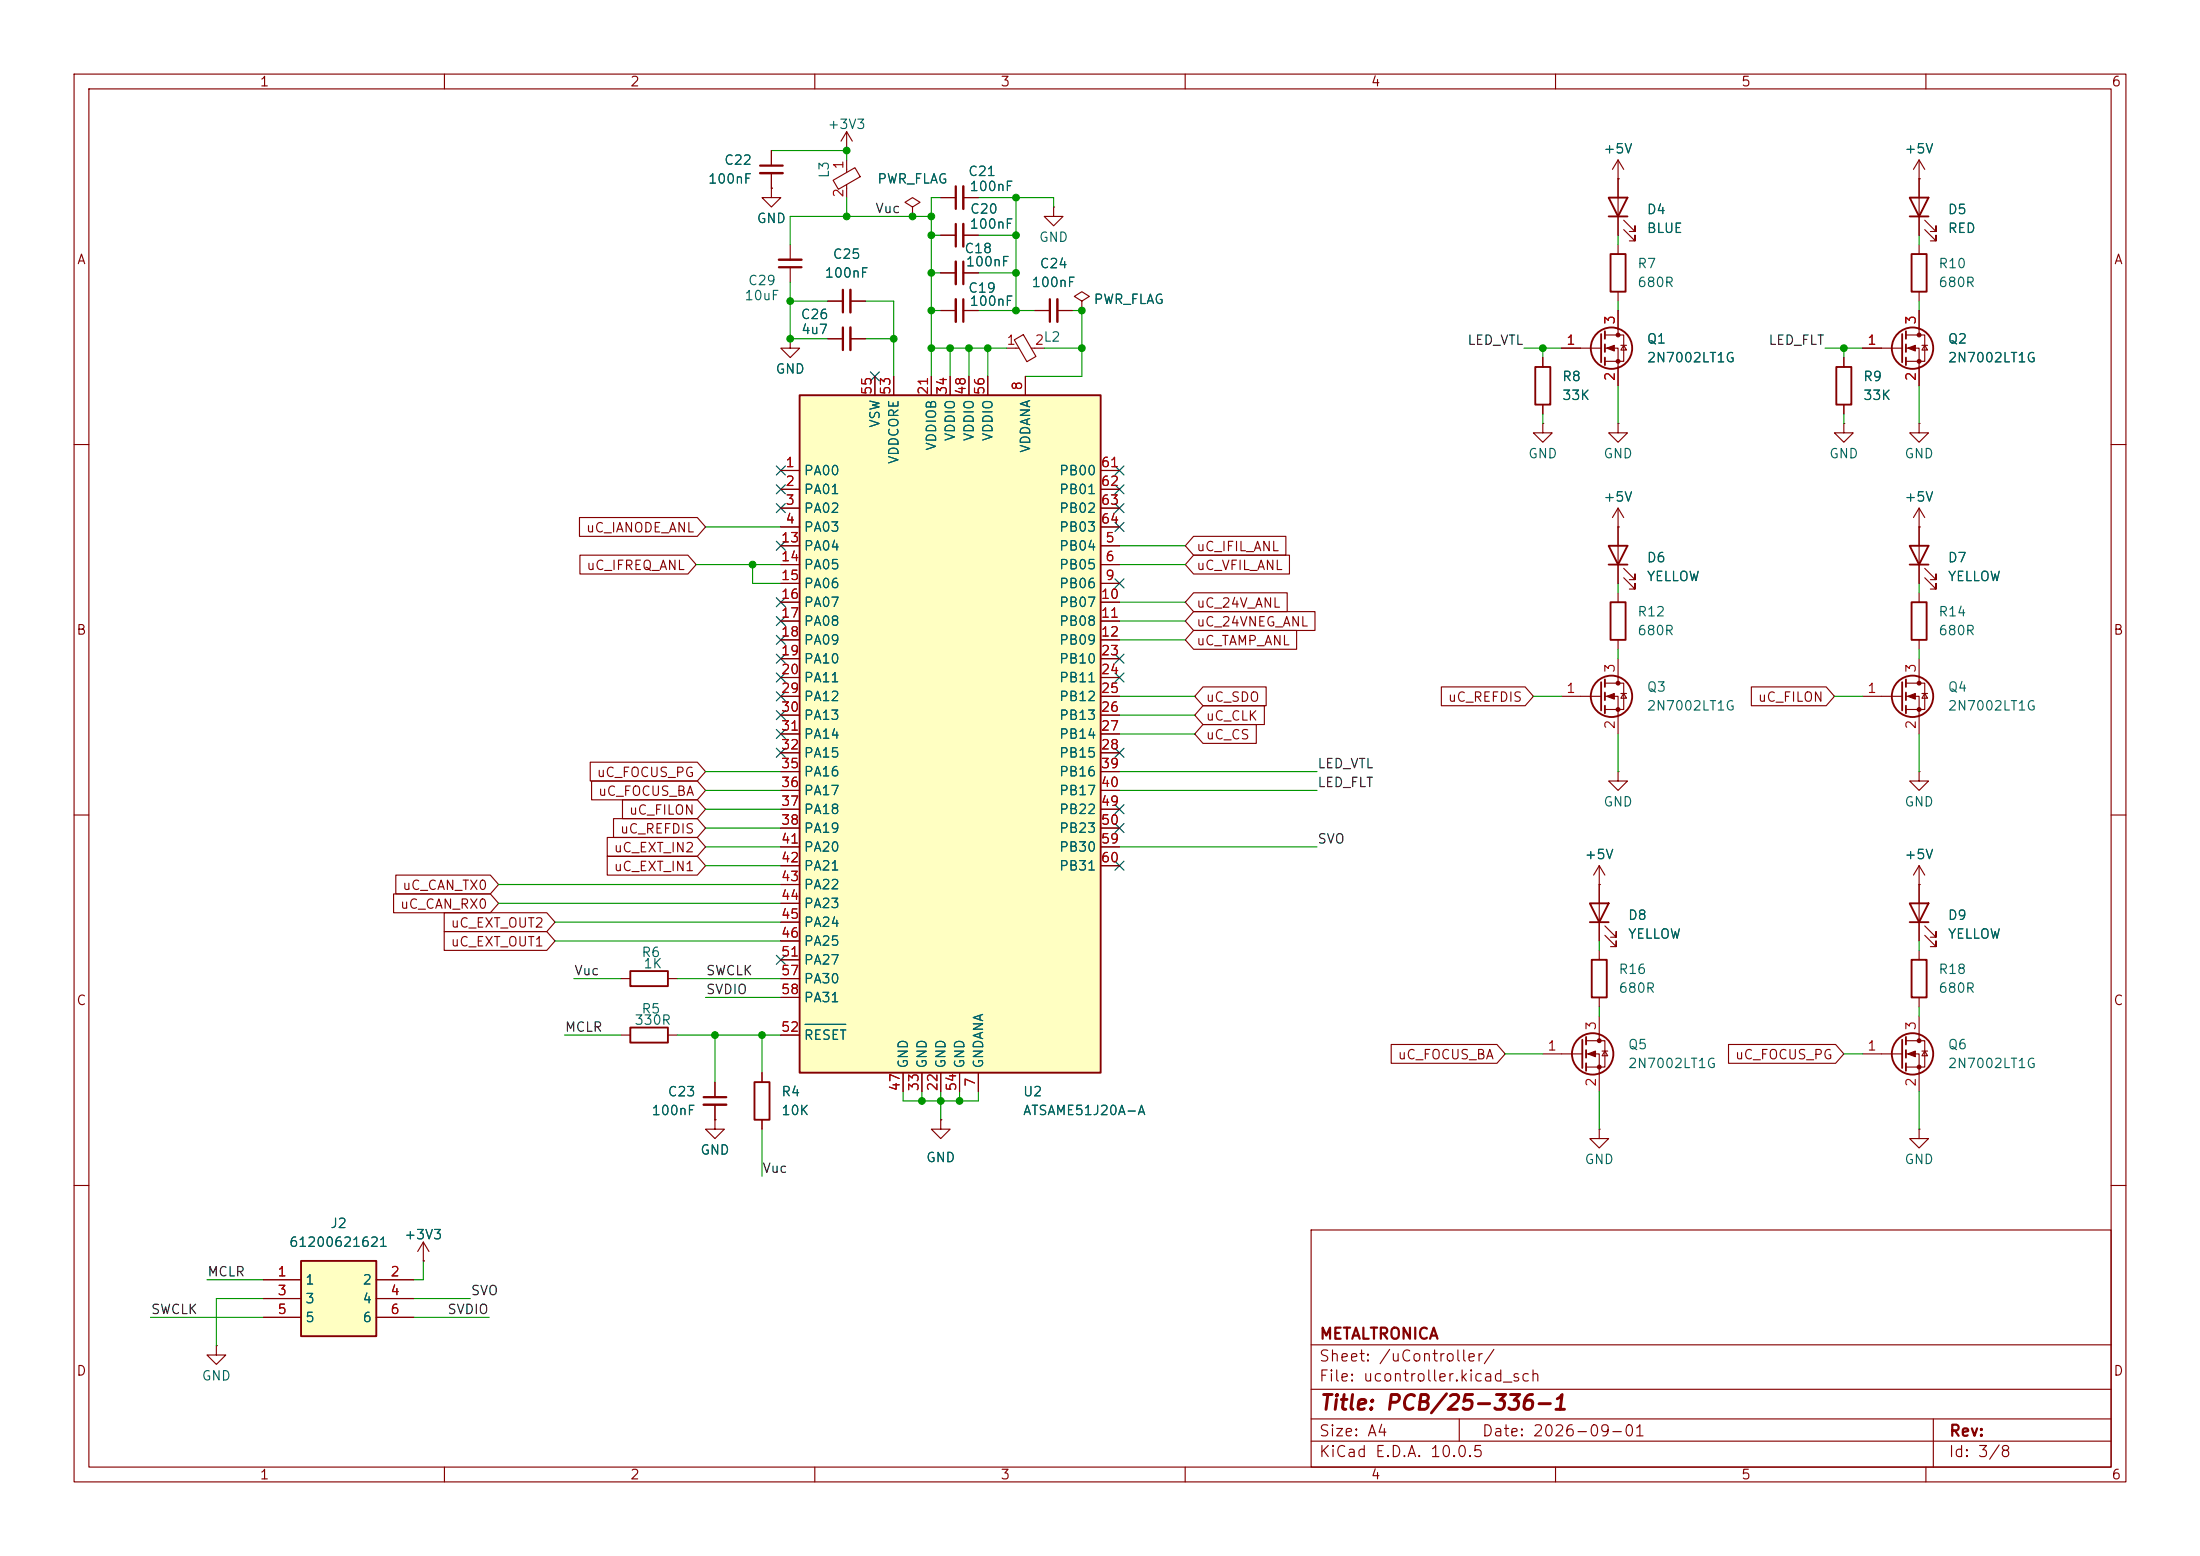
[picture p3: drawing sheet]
<svg xmlns="http://www.w3.org/2000/svg" width="297mm" height="210mm" viewBox="0 0 297 210" stroke-linecap="round" stroke-linejoin="round" font-family="sans-serif">
<g fill="none" stroke="#840000" stroke-width=".15">
<path d="M10 10h277v190h-277zM12 12h273v186h-273zM60 10v2M110 10v2M114.3 17.8v2.5M114.3 17.8l-.8 1.3M114.3 17.8l.8 1.3M160 10v2M210 10v2M260 10v2M104.1 25.4v1.3h-1.2l1.2 1.2 1.3-1.2h-1.3M104.1 25.4h.1"/>
<path d="M104.1 20.3v2.1M104.1 23.4v2M106.7 33v2.1M106.7 36.1v2M112.5 24.3l2.9-1.7 .7 1.3-2.9 1.7zM114.3 20.3h.1M114.3 21.6v1.6M114.3 24.9v1.8M123.2 27.9l1-.6-1-.6-1 .6 1 .6v1.3M123.2 29.2h.1M127 36.8h2M127 26.7h2"/>
<path d="M127 31.8h2M130 36.8h2.1M130 26.7h2.1M130 31.8h2.1M142.2 27.9v1.3h1.3l-1.3 1.3-1.2-1.3h1.2M142.2 27.9h.1M218.4 24.1h.1M218.4 21.6v10.2M218.4 33v1.3M218.4 39.4v1.2M218.4 21.6l-.7 1.3M218.4 21.6l.8 1.3"/>
<path d="M219.2 31l1.5 1.5v-.7v.7h-.7M219.2 29.7l1.5 1.5v-.7v.7h-.7M259.1 24.1h.1M259.1 21.6v10.2M259.1 33v1.3M259.1 39.4v1.2M259.1 21.6l-.8 1.3M259.1 21.6l.7 1.3M259.8 31l1.6 1.5v-.7v.7h-.8M259.8 29.7l1.6 1.5v-.7v.7h-.8M106.7 45.7v1.3h-1.3l1.3 1.3 1.2-1.3h-1.2M106.7 45.7h.1"/>
<path d="M111.8 40.6h2M111.8 45.7h2M114.8 40.6h2M114.8 45.7h2M127 41.9h2M130 41.9h2.1M135.9 47h1.6M136.9 45.9l1.3-.7 1.7 2.9-1.3 .7zM139.2 47h1.8M139.7 41.9h2M142.7 41.9h2.1M146 40.6l1.1-.6-1.1-.6-1 .6 1 .6v1.3"/>
<path d="M146 41.9h.1M208.3 57.2v1.2h-1.3l1.3 1.3 1.2-1.3h-1.2M208.3 57.2h.1M208.3 48.3v1.2M208.3 54.6v1.3M210.8 47h5.4M216.7 45.2h2.5v3.6h-2.5M216.7 47h1.7v5.1M218.4 57.2v1.2h-1.2l1.2 1.3 1.3-1.3h-1.3M218.4 57.2h.1M218.4 41.9v3.3M218.8 46.6h.8"/>
<path d="M219.2 46.6l.4 .6h-.8zM248.9 57.2v1.2h-1.3l1.3 1.3 1.3-1.3h-1.3M248.9 57.2h.1M248.9 48.3v1.2M248.9 54.6v1.3M251.5 47h5.3M257.3 45.2h2.5v3.6h-2.5M257.3 47h1.8v5.1M259.1 57.2v1.2h-1.3l1.3 1.3 1.2-1.3h-1.2M259.1 57.2h.1M259.1 41.9v3.3M259.5 46.6h.7"/>
<path d="M259.8 46.6l.4 .6h-.7zM10 60h2M218.4 71.1h.1M218.4 68.6v10.1M218.4 68.6l-.7 1.3M218.4 68.6l.8 1.3M219.2 78l1.5 1.5v-.8v.8h-.7M219.2 76.7l1.5 1.5v-.7v.7h-.7M259.1 71.1h.1M259.1 68.6v10.1M259.1 68.6l-.8 1.3M259.1 68.6l.7 1.3"/>
<path d="M259.8 78l1.6 1.5v-.8v.8h-.8M259.8 76.7l1.6 1.5v-.7v.7h-.8M285 60h2M210.8 94h5.4M216.7 92.2h2.5v3.6h-2.5M216.7 94h1.7v5.1M218.4 80v1.3M218.4 86.4v1.2M218.4 88.9v3.3M218.8 93.6h.8M219.2 93.6l.4 .6h-.8zM251.5 94h5.3"/>
<path d="M257.3 92.2h2.5v3.6h-2.5M257.3 94h1.8v5.1M259.1 80v1.3M259.1 86.4v1.2M259.1 88.9v3.3M259.5 93.6h.7M259.8 93.6l.4 .6h-.7zM10 110h2M215.9 119.4h.1M215.9 116.8l-.8 1.3M215.9 116.8l.8 1.3M215.9 116.8v10.2"/>
<path d="M218.4 104.1v1.3h-1.2l1.2 1.3 1.3-1.3h-1.3M218.4 104.1h.1M259.1 104.1v1.3h-1.3l1.3 1.3 1.2-1.3h-1.2M259.1 104.1h.1M259.1 119.4v7.6M285 110h2M83.8 139.7h1.3M83.8 132.1h1.3M90.2 139.7h1.2M90.2 132.1h1.2M215.9 128.3v1.2M215.9 134.6v1.3"/>
<path d="M215.9 137.2v3.3M216.7 126.2l1.5 1.6v-.8v.8h-.8M216.7 125l1.5 1.5v-.8v.8h-.8M259.8 126.2l1.6 1.6v-.8v.8h-.8M259.8 125l1.6 1.5v-.8v.8h-.8M96.5 151.1v1.3h-1.3l1.3 1.3 1.3-1.3h-1.3M96.5 151.1h.1M96.5 146.1v2M96.5 149.1v2M102.9 144.8v1.3M102.9 151.1v1.3M127 151.1v1.3h1.3l-1.3 1.3-1.3-1.3h1.3"/>
<path d="M127 151.1h.1M208.3 142.2h5.3M214.1 140.5h2.6v3.5h-2.6M214.1 142.2h1.8v5.1M215.9 152.4v1.3h-1.3l1.3 1.2 1.3-1.2h-1.3M215.9 152.4h.1M216.3 141.9h.7M216.7 141.9l.3 .6h-.7zM10 160h2M57.1 170.2h.1M57.1 167.6l-.7 1.3M57.1 167.6l.8 1.3"/>
<path d="M57.1 167.6v2.6M177 166h108v32h-108zM285 160h2M29.2 181.6v1.3h-1.3l1.3 1.3 1.3-1.3h-1.3M29.2 181.6h.1M60 198v2M110 198v2M160 198v2M177 194.5h108M177 191.5h108M177 187.5h108M177 181.5h108"/>
<path d="M197 191.5v3M210 198v2M260 198v2M261 191.5v6.5"/>
</g>
<path d="M102.6 22.4h3.1M105.2 36.1h3M113.8 39.1v3.1M129 25.1v3.1M129 30.2v3.1M130 35.3v3.1M113.8 44.2v3M130 40.4v3M141.7 40.4v3M95 148.1h3" fill="none" stroke="#840000" stroke-width=".3"/>
<path d="M102.6 23.4h3.1M105.2 35.1h3M114.8 39.1v3.1M129 35.3v3.1M130 25.1v3.1M130 30.2v3.1M114.8 44.2v3M129 40.4v3M142.7 40.4v3M95 149.1h3" fill="none" stroke="#840000" stroke-width=".33"/>
<g fill="none" stroke="#840000" stroke-width=".25">
<path d="M217.2 26.7h2.5l-1.3 2.5zM217.2 29.2h2.5M217.4 34.3h2.1v5.1h-2.1zM257.8 26.7h2.5l-1.2 2.5zM257.8 29.2h2.5M258.1 34.3h2v5.1h-2zM207.3 49.5h2v5.1h-2zM216.2 45.1v3.8M216.7 44.7v1M216.7 46.5v1M216.7 48.3v1M247.9 49.5h2v5.1h-2z"/>
<path d="M256.8 45.1v3.8M257.3 44.7v1M257.3 46.5v1M257.3 48.3v1M217.2 73.7h2.5l-1.3 2.5zM217.2 76.2h2.5M257.8 73.7h2.5l-1.2 2.5zM257.8 76.2h2.5M216.2 92.1v3.8M216.7 91.7v1M216.7 93.5v1M216.7 95.3v1"/>
<path d="M217.4 81.3h2.1v5.1h-2.1zM256.8 92.1v3.8M257.3 91.7v1M257.3 93.5v1M257.3 95.3v1M258.1 81.3h2v5.1h-2zM85.1 138.7h5.1v2h-5.1zM85.1 131.1h5.1v2h-5.1zM214.1 140v1M214.6 121.9h2.6l-1.3 2.6zM214.6 124.5h2.6M214.9 129.5h2v5.1h-2z"/>
<path d="M257.8 121.9h2.5l-1.2 2.6zM257.8 124.5h2.5M101.9 146.1h2v5h-2zM213.6 140.3v3.8M214.1 141.7v1M214.1 143.5v1"/>
<circle cx="217.6" cy="47" r="2.79"/>
<circle cx="258.2" cy="47" r="2.79"/>
<circle cx="217.6" cy="94" r="2.79"/>
<circle cx="258.2" cy="94" r="2.79"/>
<circle cx="215" cy="142.2" r="2.79"/>
</g>
<g fill="#840000" stroke="#840000" stroke-width=".15">
<path d="M214.4 142.2l1-.3v.7z"/>
<path d="M257.6 47l1-.4v.8z"/>
<path d="M257.6 94l1-.4v.8z"/>
<path d="M216.9 94l1-.4v.8z"/>
<path d="M216.9 47l1-.4v.8z"/>
<circle cx="215.9" cy="140.5" r=".25"/>
<circle cx="215.9" cy="144" r=".25"/>
<circle cx="259.1" cy="45.2" r=".25"/>
<circle cx="259.1" cy="48.8" r=".25"/>
<circle cx="259.1" cy="92.2" r=".25"/>
<circle cx="259.1" cy="95.8" r=".25"/>
<circle cx="218.4" cy="92.2" r=".25"/>
<circle cx="218.4" cy="95.8" r=".25"/>
<circle cx="218.4" cy="45.2" r=".25"/>
<circle cx="218.4" cy="48.8" r=".25"/>
</g>
<path d="M40.6 170.2h10.2v10.1h-10.2z" fill="#ffffc2"/>
<path d="M40.6 170.2h10.2v10.1h-10.2z" fill="none" stroke="#840000" stroke-width=".25"/>
<path d="M35.6 172.7h5M35.6 175.3h5M35.6 177.8h5M50.8 172.7h5.1M50.8 175.3h5.1M50.8 177.8h5.1" fill="none" stroke="#840000" stroke-width=".15"/>
<path d="M107.9 53.3h40.7v91.5h-40.7z" fill="#ffffc2"/>
<g fill="none" stroke="#840000" stroke-width=".25">
<path d="M107.9 53.3h40.7v91.5h-40.7zM257.3 140v1M258.1 129.5h2v5.1h-2zM256.8 140.3v3.8M257.3 141.7v1M257.3 143.5v1"/>
<circle cx="258.2" cy="142.2" r="2.79"/>
</g>
<g fill="none" stroke="#840000" stroke-width=".15">
<path d="M104.1 25.4h.1M104.1 20.3v2.1M104.1 23.4v2M123.2 29.2h.1M127 26.7h2M127 31.8h2M127 36.8h2M130 26.7h2.1M130 31.8h2.1M130 36.8h2.1M218.4 24.1h.1M218.4 24.1v2.6"/>
<path d="M218.4 29.2v2.6M259.1 24.1h.1M259.1 24.1v2.6M259.1 29.2v2.6M106.7 45.7h.1M111.8 40.6h2M111.8 45.7h2M114.8 40.6h2M114.8 45.7h2M118.1 50.8v2.5M120.6 50.8v2.5M125.7 50.8v2.5"/>
<path d="M127 41.9h2M128.3 50.8v2.5M130 41.9h2.1M130.8 50.8v2.5M133.3 50.8v2.5M138.4 50.8v2.5M139.7 41.9h2M142.7 41.9h2.1M146 41.9h.1M208.3 48.3v1.2M208.3 54.6v1.3M210.8 47h2.6"/>
<path d="M218.4 41.9v2.6M218.4 49.5v2.6M248.9 48.3v1.2M248.9 54.6v1.3M251.5 47h2.5M259.1 41.9v2.6M259.1 49.5v2.6M78.2 69.8h15.9l1.1 1.3-1.1 1.3h-15.9zM78.3 74.9h14.6l1.1 1.3-1.1 1.3h-14.6zM105.4 71.1h2.5M105.4 63.5h2.5M105.4 66h2.5"/>
<path d="M105.4 68.6h2.5M105.4 73.7h2.5M105.4 76.2h2.5M105.4 78.7h2.5M148.6 71.1h2.5M148.6 63.5h2.5M148.6 66h2.5M148.6 68.6h2.5M148.6 73.7h2.5M148.6 76.2h2.5M148.6 78.7h2.5M161.1 72.4h12.5v2.5h-12.5l-1.1-1.2z"/>
<path d="M161.1 74.9h13v2.6h-13l-1.1-1.3zM218.4 71.1h.1M218.4 71.1v2.6M218.4 76.2v2.5M259.1 71.1h.1M259.1 71.1v2.6M259.1 76.2v2.5M105.4 81.3h2.5M105.4 83.8h2.5M105.4 86.4h2.5M105.4 88.9h2.5M105.4 91.4h2.5"/>
<path d="M105.4 94h2.5M105.4 96.5h2.5M105.4 99.1h2.5M148.6 81.3h2.5M148.6 83.8h2.5M148.6 86.4h2.5M148.6 88.9h2.5M148.6 91.4h2.5M148.6 94h2.5M148.6 96.5h2.5M148.6 99.1h2.5M161.1 80h12.7v2.6h-12.7l-1.1-1.3z"/>
<path d="M161.1 82.5h16.4v2.6h-16.4l-1.1-1.3zM161.1 85.1h13.9v2.5h-13.9l-1.1-1.2zM162.4 95.2h8.3v2.6h-8.3l-1.1-1.3zM162.4 92.7h8.5v2.6h-8.5l-1.1-1.3zM162.4 97.8h7.2v2.5h-7.2l-1.1-1.2zM194.6 92.7h11.3l1.1 1.3-1.1 1.3h-11.3zM236.4 92.7h10.1l1.1 1.3-1.1 1.3h-10.1zM53.4 118.1h12.8l1.1 1.3-1.1 1.3h-12.8zM79.7 102.9h14.4l1.1 1.2-1.1 1.3h-14.4zM79.9 105.4h14.2l1.1 1.3-1.1 1.3h-14.2zM82 113h12.1l1.1 1.3-1.1 1.3h-12.1zM82 115.6h12.1l1.1 1.2-1.1 1.3h-12.1z"/>
<path d="M82.8 110.5h11.3l1.1 1.3-1.1 1.2h-11.3zM84 107.9h10.1l1.1 1.3-1.1 1.3h-10.1zM105.4 101.6h2.5M105.4 104.1h2.5M105.4 106.7h2.5M105.4 109.2h2.5M105.4 111.8h2.5M105.4 114.3h2.5M105.4 116.8h2.5M105.4 119.4h2.5M148.6 101.6h2.5M148.6 104.1h2.5"/>
<path d="M148.6 106.7h2.5M148.6 109.2h2.5M148.6 111.8h2.5M148.6 114.3h2.5M148.6 116.8h2.5M215.9 119.4h.1M215.9 119.4v2.5M259.1 119.4h.1M259.1 116.8v5.1M259.1 116.8l-.8 1.3M259.1 116.8l.7 1.3M53.1 120.6h13.1l1.1 1.3-1.1 1.3h-13.1z"/>
<path d="M60 125.7h13.8l1.1 1.3-1.1 1.3h-13.8zM60 123.2h13.8l1.1 1.3-1.1 1.2h-13.8zM105.4 121.9h2.5M105.4 124.5h2.5M105.4 127h2.5M105.4 129.5h2.5M105.4 139.7h2.5M105.4 132.1h2.5M105.4 134.6h2.5M215.9 124.5v2.5M259.1 124.5v2.5M259.1 128.3v1.2"/>
<path d="M259.1 134.6v1.3M259.1 137.2v3.3M96.5 151.1h.1M96.5 146.1v2M96.5 149.1v2M102.9 144.8v1.3M102.9 151.1v1.3M121.9 144.8v2.5M124.5 144.8v2.5M127 151.1h.1M127 144.8v2.5M129.5 144.8v2.5"/>
<path d="M132.1 144.8v2.5M187.8 141h14.3l1.1 1.2-1.1 1.3h-14.3zM233.4 141h14.4l1.1 1.2-1.1 1.3h-14.4zM251.5 142.2h5.3M257.3 140.5h2.5v3.5h-2.5M257.3 142.2h1.8v5.1M259.1 152.4v1.3h-1.3l1.3 1.2 1.2-1.2h-1.2M259.1 152.4h.1M259.5 141.9h.7M259.8 141.9l.4 .6h-.7zM35.6 172.7h5M35.6 175.3h5"/>
<path d="M35.6 177.8h5M50.8 172.7h5.1M50.8 175.3h5.1M50.8 177.8h5.1M57.1 170.2h.1"/>
</g>
<path d="M108.7 138.3h5.5" fill="none" stroke="#006464" stroke-width=".15"/>
<g fill="#840000" stroke="#840000" stroke-width=".15">
<path d="M257.6 142.2l1-.3v.7z"/>
<circle cx="259.1" cy="140.5" r=".25"/>
<circle cx="259.1" cy="144" r=".25"/>
</g>
<g fill="none" stroke="#009600" stroke-width=".15">
<path d="M104.1 20.3h10.2v1.3M106.7 38.1v7.6h5.1M114.3 26.7v2.5M125.7 29.2h-19v3.8M125.7 36.8h1.3M125.7 31.8h1.3M127 26.7h-1.3v24.1M132.1 26.7h10.1v1.2M132.1 36.8h5.1M132.1 31.8h5.1M137.2 26.7v15.2M218.4 31.8v1.2"/>
<path d="M259.1 31.8v1.2M106.7 40.6h5.1M116.8 40.6h3.8v10.2M116.8 45.7h3.8M125.7 47h10.2M125.7 41.9h1.3M128.3 47v3.8M130.8 47v3.8M132.1 41.9h7.6M133.3 47v3.8M141 47h5M144.8 41.9h1.2v8.9h-7.6"/>
<path d="M205.7 47h5.1M208.3 47v1.3M208.3 55.9v1.3M218.4 40.6v1.3M218.4 52.1v5.1M246.4 47h5.1M248.9 47v1.3M248.9 55.9v1.3M259.1 40.6v1.3M259.1 52.1v5.1M94 76.2h11.4M95.2 71.1h10.2"/>
<path d="M101.6 76.2v2.5h3.8M151.1 73.7h8.9M151.1 76.2h8.9M218.4 78.7v1.3M259.1 78.7v1.3M151.1 94h10.2M151.1 83.8h8.9M151.1 99.1h10.2M151.1 96.5h10.2M151.1 86.4h8.9M151.1 81.3h8.9M207 94h3.8"/>
<path d="M218.4 87.6v1.3M218.4 99.1v5M247.6 94h3.9M259.1 87.6v1.3M259.1 99.1v5M67.3 119.4h38.1M95.2 111.8h10.2M95.2 106.7h10.2M95.2 104.1h10.2M95.2 114.3h10.2M95.2 116.8h10.2M95.2 109.2h10.2"/>
<path d="M151.1 106.7h26.7M151.1 104.1h26.7M151.1 114.3h26.7M67.3 121.9h38.1M74.9 127h30.5M74.9 124.5h30.5M76.2 139.7h7.6M77.5 132.1h6.3M91.4 139.7h14M91.4 132.1h14M95.2 134.6h10.2M96.5 139.7v6.4"/>
<path d="M102.9 139.7v5.1M215.9 127v1.3M215.9 135.9v1.3M259.1 127v1.3M259.1 135.9v1.3M102.9 152.4v6.4M121.9 147.3v1.3h10.2v-1.3M124.5 147.3v1.3M127 147.3v3.8M129.5 147.3v1.3M203.2 142.2h5.1M215.9 147.3v5.1"/>
<path d="M248.9 142.2h2.6M259.1 147.3v5.1M20.3 177.8h15.3M27.9 172.7h7.7M35.6 175.3h-6.4v6.3M55.9 177.8h10.1M55.9 175.3h7.6M57.1 170.2v2.5h-1.2"/>
</g>
<g fill="none" stroke="#000084" stroke-width=".15">
<path d="M117.5 50.2l1.2 1.2M118.7 50.2l-1.2 1.2M104.8 68l1.2 1.2M104.8 73.1l1.2 1.2M104.8 62.9l1.2 1.2M104.8 65.4l1.2 1.2M106 68l-1.2 1.2M106 73.1l-1.2 1.2M106 62.9l-1.2 1.2M106 65.4l-1.2 1.2M150.5 78.1l1.2 1.2M150.5 70.5l1.2 1.2"/>
<path d="M150.5 62.9l1.2 1.2M150.5 68l1.2 1.2M150.5 65.4l1.2 1.2M151.7 78.1l-1.2 1.2M151.7 70.5l-1.2 1.2M151.7 62.9l-1.2 1.2M151.7 68l-1.2 1.2M151.7 65.4l-1.2 1.2M104.8 98.5l1.2 1.2M104.8 90.8l1.2 1.2M104.8 93.4l1.2 1.2M104.8 88.3l1.2 1.2"/>
<path d="M104.8 95.9l1.2 1.2M104.8 85.8l1.2 1.2M104.8 83.2l1.2 1.2M104.8 80.7l1.2 1.2M106 98.5l-1.2 1.2M106 90.8l-1.2 1.2M106 93.4l-1.2 1.2M106 88.3l-1.2 1.2M106 95.9l-1.2 1.2M106 85.8l-1.2 1.2M106 83.2l-1.2 1.2M106 80.7l-1.2 1.2"/>
<path d="M150.5 88.3l1.2 1.2M150.5 90.8l1.2 1.2M151.7 88.3l-1.2 1.2M151.7 90.8l-1.2 1.2M104.8 101l1.2 1.2M106 101l-1.2 1.2M150.5 108.6l1.2 1.2M150.5 116.2l1.2 1.2M150.5 111.2l1.2 1.2M150.5 101l1.2 1.2M151.7 108.6l-1.2 1.2M151.7 116.2l-1.2 1.2"/>
<path d="M151.7 111.2l-1.2 1.2M151.7 101l-1.2 1.2M104.8 128.9l1.2 1.2M106 128.9l-1.2 1.2"/>
</g>
<g fill="#009600" stroke="#009600" stroke-width=".14">
<circle cx="125.7" cy="31.8" r=".46"/>
<circle cx="125.7" cy="29.2" r=".46"/>
<circle cx="114.3" cy="29.2" r=".46"/>
<circle cx="125.7" cy="41.9" r=".46"/>
<circle cx="125.7" cy="36.8" r=".46"/>
<circle cx="106.7" cy="40.6" r=".46"/>
<circle cx="120.6" cy="45.7" r=".46"/>
<circle cx="123.2" cy="29.2" r=".46"/>
<circle cx="106.7" cy="45.7" r=".46"/>
<circle cx="114.3" cy="20.3" r=".46"/>
<circle cx="128.3" cy="47" r=".46"/>
<circle cx="101.6" cy="76.2" r=".46"/>
<circle cx="127" cy="148.6" r=".46"/>
<circle cx="102.9" cy="139.7" r=".46"/>
<circle cx="96.5" cy="139.7" r=".46"/>
<circle cx="129.5" cy="148.6" r=".46"/>
<circle cx="124.5" cy="148.6" r=".46"/>
<circle cx="146" cy="47" r=".46"/>
<circle cx="146" cy="41.9" r=".46"/>
<circle cx="248.9" cy="47" r=".46"/>
<circle cx="208.3" cy="47" r=".46"/>
<circle cx="125.7" cy="47" r=".46"/>
<circle cx="137.2" cy="31.8" r=".46"/>
<circle cx="137.2" cy="41.9" r=".46"/>
<circle cx="137.2" cy="36.8" r=".46"/>
<circle cx="130.8" cy="47" r=".46"/>
<circle cx="133.3" cy="47" r=".46"/>
<circle cx="137.2" cy="26.7" r=".46"/>
</g>
<text font-size="2" fill="#840000" x="178" y="190.8">Title: PCB/25-336-1</text>
<g font-size="1.5" fill="#840000">
<text x="178" y="184.1">Sheet: /uController/</text>
<text x="178" y="181.1">METALTRONICA</text>
<text x="178" y="186.8">File: ucontroller.kicad_sch</text>
<text x="178" y="197">KiCad E.D.A. 10.0.5</text>
<text x="178" y="194.2">Size: A4</text>
<text x="200" y="194.2">Date: 2026-09-01</text>
<text x="263" y="197">Id: 3/8</text>
<text x="263" y="194.2">Rev:</text>
</g>
<g font-size="1.3" fill="#840000">
<text x="35" y="12">1</text>
<text x="85" y="12">2</text>
<text x="135" y="12">3</text>
<text x="185" y="12">4</text>
<text x="235" y="12">5</text>
<text x="285" y="12">6</text>
<text x="10.3" y="36">A</text>
<text x="285.3" y="36">A</text>
<text x="79" y="72.2">uC_IANODE_ANL</text>
<text x="79.1" y="77.3">uC_IFREQ_ANL</text>
<text x="161.4" y="74.7">uC_IFIL_ANL</text>
<text x="161.4" y="77.3">uC_VFIL_ANL</text>
<text x="161.4" y="82.3">uC_24V_ANL</text>
<text x="10.2" y="86">B</text>
<text x="161.4" y="84.9">uC_24VNEG_ANL</text>
<text x="161.4" y="87.4">uC_TAMP_ANL</text>
<text x="285.2" y="86">B</text>
<text x="162.7" y="95">uC_SDO</text>
<text x="195.4" y="95">uC_REFDIS</text>
<text x="237.2" y="95">uC_FILON</text>
<text x="162.7" y="97.6">uC_CLK</text>
<text x="162.7" y="100.1">uC_CS</text>
<text x="80.5" y="105.2">uC_FOCUS_PG</text>
<text x="80.7" y="107.7">uC_FOCUS_BA</text>
<text x="83.6" y="112.8">uC_REFDIS</text>
<text x="84.8" y="110.3">uC_FILON</text>
<text x="82.8" y="115.4">uC_EXT_IN2</text>
<text x="82.8" y="117.9">uC_EXT_IN1</text>
<text x="53.9" y="123">uC_CAN_RX0</text>
<text x="54.2" y="120.4">uC_CAN_TX0</text>
<text x="60.8" y="125.5">uC_EXT_OUT2</text>
<text x="60.8" y="128.1">uC_EXT_OUT1</text>
<text x="10.2" y="136">C</text>
<text x="285.2" y="136">C</text>
<text x="188.6" y="143.3">uC_FOCUS_BA</text>
<text x="234.1" y="143.3">uC_FOCUS_PG</text>
<text x="10.2" y="186">D</text>
<text x="285.2" y="186">D</text>
<text x="35" y="200">1</text>
<text x="85" y="200">2</text>
<text x="135" y="200">3</text>
<text x="185" y="200">4</text>
<text x="235" y="200">5</text>
<text x="285" y="200">6</text>
</g>
<g font-size="1.3" fill="#006464">
<text x="111.6" y="17.7">+3V3</text>
<text x="97.7" y="22.6">C22</text>
<text x="216.4" y="21">+5V</text>
<text x="257" y="21">+5V</text>
<text x="95.5" y="25.1">100nF</text>
<text x="112.2" y="24.1" transform="rotate(-90 112.2 24.1)">L3</text>
<text x="118.3" y="25.1">PWR_FLAG</text>
<text x="130.6" y="24.1">C21</text>
<text x="130.8" y="26.1">100nF</text>
<text x="130.9" y="29.2">C20</text>
<text x="222.2" y="29.2">D4</text>
<text x="262.9" y="29.2">D5</text>
<text x="102.1" y="30.4">GND</text>
<text x="112.3" y="35.3">C25</text>
<text x="130.1" y="34.5">C18</text>
<text x="130.8" y="31.2">100nF</text>
<text x="140.2" y="33">GND</text>
<text x="222.2" y="31.8">BLUE</text>
<text x="262.9" y="31.8">RED</text>
<text x="100.4" y="40.8">10uF</text>
<text x="100.9" y="38.8">C29</text>
<text x="111.2" y="37.8">100nF</text>
<text x="130.3" y="36.3">100nF</text>
<text x="130.6" y="39.8">C19</text>
<text x="130.8" y="41.6">100nF</text>
<text x="139.2" y="39.1">100nF</text>
<text x="140.3" y="36.5">C24</text>
<text x="147.6" y="41.3">PWR_FLAG</text>
<text x="221" y="36.5">R7</text>
<text x="221" y="39.1">680R</text>
<text x="261.6" y="36.5">R10</text>
<text x="261.6" y="39.1">680R</text>
<text x="108" y="43.4">C26</text>
<text x="108.1" y="45.4">4u7</text>
<text x="140.8" y="46.4">L2</text>
<text x="222.2" y="46.7">Q1</text>
<text x="262.9" y="46.7">Q2</text>
<text x="104.6" y="50.7">GND</text>
<text x="210.8" y="51.8">R8</text>
<text x="222.2" y="49.2">2N7002LT1G</text>
<text x="251.4" y="51.8">R9</text>
<text x="262.9" y="49.2">2N7002LT1G</text>
<text x="119.1" y="57.8" transform="rotate(-90 119.1 57.8)">VSW</text>
<text x="129.2" y="59.6" transform="rotate(-90 129.2 59.6)">VDDIO</text>
<text x="131.8" y="59.6" transform="rotate(-90 131.8 59.6)">VDDIO</text>
<text x="134.3" y="59.6" transform="rotate(-90 134.3 59.6)">VDDIO</text>
<text x="210.8" y="54.3">33K</text>
<text x="251.4" y="54.3">33K</text>
<text x="108.4" y="64.5">PA00</text>
<text x="121.6" y="62.7" transform="rotate(-90 121.6 62.7)">VDDCORE</text>
<text x="126.7" y="60.9" transform="rotate(-90 126.7 60.9)">VDDIOB</text>
<text x="139.4" y="61.2" transform="rotate(-90 139.4 61.2)">VDDANA</text>
<text x="142.9" y="64.5">PB00</text>
<text x="206.2" y="62.2">GND</text>
<text x="216.4" y="62.2">GND</text>
<text x="246.9" y="62.2">GND</text>
<text x="257" y="62.2">GND</text>
<text x="108.4" y="67">PA01</text>
<text x="108.4" y="69.5">PA02</text>
<text x="142.9" y="67">PB01</text>
<text x="142.9" y="69.5">PB02</text>
<text x="216.4" y="68">+5V</text>
<text x="257" y="68">+5V</text>
<text x="108.4" y="72.1">PA03</text>
<text x="108.4" y="74.6">PA04</text>
<text x="108.4" y="77.2">PA05</text>
<text x="142.9" y="72.1">PB03</text>
<text x="142.9" y="74.6">PB04</text>
<text x="142.9" y="77.2">PB05</text>
<text x="222.2" y="76.2">D6</text>
<text x="262.9" y="76.2">D7</text>
<text x="108.4" y="79.7">PA06</text>
<text x="108.4" y="82.2">PA07</text>
<text x="142.9" y="79.7">PB06</text>
<text x="142.9" y="82.2">PB07</text>
<text x="221" y="83.5">R12</text>
<text x="222.2" y="78.8">YELLOW</text>
<text x="261.6" y="83.5">R14</text>
<text x="262.9" y="78.8">YELLOW</text>
<text x="108.4" y="84.8">PA08</text>
<text x="108.4" y="87.3">PA09</text>
<text x="108.4" y="89.9">PA10</text>
<text x="142.9" y="84.8">PB08</text>
<text x="142.9" y="87.3">PB09</text>
<text x="142.9" y="89.9">PB10</text>
<text x="221" y="86.1">680R</text>
<text x="261.6" y="86.1">680R</text>
<text x="108.4" y="92.4">PA11</text>
<text x="108.4" y="94.9">PA12</text>
<text x="142.9" y="92.4">PB11</text>
<text x="142.9" y="94.9">PB12</text>
<text x="222.2" y="93.7">Q3</text>
<text x="262.9" y="93.7">Q4</text>
<text x="108.4" y="97.5">PA13</text>
<text x="108.4" y="100">PA14</text>
<text x="142.9" y="97.5">PB13</text>
<text x="142.9" y="100">PB14</text>
<text x="222.2" y="96.2">2N7002LT1G</text>
<text x="262.9" y="96.2">2N7002LT1G</text>
<text x="108.4" y="102.6">PA15</text>
<text x="108.4" y="105.1">PA16</text>
<text x="108.4" y="107.6">PA17</text>
<text x="142.9" y="102.6">PB15</text>
<text x="142.9" y="105.1">PB16</text>
<text x="142.9" y="107.6">PB17</text>
<text x="108.4" y="110.2">PA18</text>
<text x="108.4" y="112.7">PA19</text>
<text x="142.9" y="110.2">PB22</text>
<text x="142.9" y="112.7">PB23</text>
<text x="216.4" y="109.2">GND</text>
<text x="257" y="109.2">GND</text>
<text x="108.4" y="115.3">PA20</text>
<text x="108.4" y="117.8">PA21</text>
<text x="142.9" y="115.3">PB30</text>
<text x="142.9" y="117.8">PB31</text>
<text x="213.8" y="116.3">+5V</text>
<text x="257" y="116.3">+5V</text>
<text x="108.4" y="120.3">PA22</text>
<text x="108.4" y="122.9">PA23</text>
<text x="108.4" y="125.4">PA24</text>
<text x="219.7" y="124.5">D8</text>
<text x="262.9" y="124.5">D9</text>
<text x="86.5" y="129.5">R6</text>
<text x="86.8" y="131">1K</text>
<text x="108.4" y="128">PA25</text>
<text x="108.4" y="130.5">PA27</text>
<text x="218.4" y="131.8">R16</text>
<text x="219.7" y="127">YELLOW</text>
<text x="261.6" y="131.8">R18</text>
<text x="262.9" y="127">YELLOW</text>
<text x="86.5" y="137.1">R5</text>
<text x="108.4" y="133">PA30</text>
<text x="108.4" y="135.6">PA31</text>
<text x="218.4" y="134.3">680R</text>
<text x="261.6" y="134.3">680R</text>
<text x="85.6" y="138.6">330R</text>
<text x="108.4" y="140.7">RESET</text>
<text x="219.7" y="141.9">Q5</text>
<text x="262.9" y="141.9">Q6</text>
<text x="90.1" y="148.3">C23</text>
<text x="105.4" y="148.3">R4</text>
<text x="122.9" y="144.3" transform="rotate(-90 122.9 144.3)">GND</text>
<text x="125.4" y="144.3" transform="rotate(-90 125.4 144.3)">GND</text>
<text x="128" y="144.3" transform="rotate(-90 128 144.3)">GND</text>
<text x="130.5" y="144.3" transform="rotate(-90 130.5 144.3)">GND</text>
<text x="133" y="144.3" transform="rotate(-90 133 144.3)">GNDANA</text>
<text x="138" y="148.3">U2</text>
<text x="219.7" y="144.5">2N7002LT1G</text>
<text x="262.9" y="144.5">2N7002LT1G</text>
<text x="87.9" y="150.8">100nF</text>
<text x="105.4" y="150.8">10K</text>
<text x="138" y="150.8">ATSAME51J20A-A</text>
<text x="94.5" y="156.2">GND</text>
<text x="124.9" y="157.2">GND</text>
<text x="213.8" y="157.4">GND</text>
<text x="257" y="157.4">GND</text>
<text x="44.5" y="166.1">J2</text>
<text x="54.5" y="167.6">+3V3</text>
<text x="38.9" y="168.6">61200621621</text>
<text x="41.1" y="173.7">1</text>
<text x="48.9" y="173.7">2</text>
<text x="41.1" y="176.2">3</text>
<text x="41.1" y="178.8">5</text>
<text x="48.9" y="176.2">4</text>
<text x="48.9" y="178.8">6</text>
<text x="27.1" y="186.6">GND</text>
</g>
<g font-size="1.3" fill="#a90000">
<text x="114.2" y="23" transform="rotate(-90 114.2 23)">1</text>
<text x="114.2" y="26.8" transform="rotate(-90 114.2 26.8)">2</text>
<text x="135.8" y="46.9">1</text>
<text x="139.6" y="46.9">2</text>
<text x="211.4" y="46.9">1</text>
<text x="218.3" y="43.9" transform="rotate(-90 218.3 43.9)">3</text>
<text x="252" y="46.9">1</text>
<text x="258.9" y="43.9" transform="rotate(-90 258.9 43.9)">3</text>
<text x="118" y="53.4" transform="rotate(-90 118 53.4)">55</text>
<text x="120.5" y="53.4" transform="rotate(-90 120.5 53.4)">53</text>
<text x="125.6" y="53.4" transform="rotate(-90 125.6 53.4)">21</text>
<text x="128.1" y="53.4" transform="rotate(-90 128.1 53.4)">34</text>
<text x="130.7" y="53.4" transform="rotate(-90 130.7 53.4)">48</text>
<text x="133.2" y="53.4" transform="rotate(-90 133.2 53.4)">56</text>
<text x="138.3" y="52.8" transform="rotate(-90 138.3 52.8)">8</text>
<text x="218.3" y="51.5" transform="rotate(-90 218.3 51.5)">2</text>
<text x="258.9" y="51.5" transform="rotate(-90 258.9 51.5)">2</text>
<text x="105.9" y="63.4">1</text>
<text x="105.9" y="65.9">2</text>
<text x="148.5" y="63.4">61</text>
<text x="148.5" y="65.9">62</text>
<text x="105.9" y="68.4">3</text>
<text x="105.9" y="71">4</text>
<text x="148.5" y="71">64</text>
<text x="148.5" y="68.4">63</text>
<text x="105.3" y="73.5">13</text>
<text x="105.3" y="76.1">14</text>
<text x="149.1" y="73.5">5</text>
<text x="149.1" y="76.1">6</text>
<text x="105.3" y="78.6">15</text>
<text x="105.3" y="81.1">16</text>
<text x="105.3" y="83.7">17</text>
<text x="148.5" y="81.1">10</text>
<text x="148.5" y="83.7">11</text>
<text x="149.1" y="78.6">9</text>
<text x="105.3" y="86.2">18</text>
<text x="105.3" y="88.8">19</text>
<text x="148.5" y="86.2">12</text>
<text x="148.5" y="88.8">23</text>
<text x="105.3" y="91.3">20</text>
<text x="105.3" y="93.8">29</text>
<text x="148.5" y="91.3">24</text>
<text x="148.5" y="93.8">25</text>
<text x="211.4" y="93.8">1</text>
<text x="218.3" y="90.9" transform="rotate(-90 218.3 90.9)">3</text>
<text x="252" y="93.8">1</text>
<text x="258.9" y="90.9" transform="rotate(-90 258.9 90.9)">3</text>
<text x="105.3" y="96.4">30</text>
<text x="105.3" y="98.9">31</text>
<text x="105.3" y="101.5">32</text>
<text x="148.5" y="96.4">26</text>
<text x="148.5" y="98.9">27</text>
<text x="148.5" y="101.5">28</text>
<text x="218.3" y="98.5" transform="rotate(-90 218.3 98.5)">2</text>
<text x="258.9" y="98.5" transform="rotate(-90 258.9 98.5)">2</text>
<text x="105.3" y="104">35</text>
<text x="105.3" y="106.5">36</text>
<text x="148.5" y="104">39</text>
<text x="148.5" y="106.5">40</text>
<text x="105.3" y="109.1">37</text>
<text x="105.3" y="111.6">38</text>
<text x="148.5" y="109.1">49</text>
<text x="148.5" y="111.6">50</text>
<text x="105.3" y="114.2">41</text>
<text x="105.3" y="116.7">42</text>
<text x="105.3" y="119.2">43</text>
<text x="148.5" y="114.2">59</text>
<text x="148.5" y="116.7">60</text>
<text x="105.3" y="121.8">44</text>
<text x="105.3" y="124.3">45</text>
<text x="105.3" y="126.9">46</text>
<text x="105.3" y="129.4">51</text>
<text x="105.3" y="131.9">57</text>
<text x="105.3" y="134.5">58</text>
<text x="105.3" y="139.6">52</text>
<text x="208.8" y="142.1">1</text>
<text x="215.8" y="139.2" transform="rotate(-90 215.8 139.2)">3</text>
<text x="252" y="142.1">1</text>
<text x="258.9" y="139.2" transform="rotate(-90 258.9 139.2)">3</text>
<text x="121.8" y="147.4" transform="rotate(-90 121.8 147.4)">47</text>
<text x="124.3" y="147.4" transform="rotate(-90 124.3 147.4)">33</text>
<text x="126.9" y="147.4" transform="rotate(-90 126.9 147.4)">22</text>
<text x="129.4" y="147.4" transform="rotate(-90 129.4 147.4)">54</text>
<text x="131.9" y="146.8" transform="rotate(-90 131.9 146.8)">7</text>
<text x="215.8" y="146.8" transform="rotate(-90 215.8 146.8)">2</text>
<text x="258.9" y="146.8" transform="rotate(-90 258.9 146.8)">2</text>
<text x="37.4" y="172.6">1</text>
<text x="52.6" y="172.6">2</text>
<text x="37.4" y="175.1">3</text>
<text x="37.4" y="177.7">5</text>
<text x="52.6" y="175.1">4</text>
<text x="52.6" y="177.7">6</text>
</g>
<g font-size="1.3" fill="#0f0f0f">
<text x="118.1" y="29.1">Vuc</text>
<text x="198" y="46.9">LED_VTL</text>
<text x="238.7" y="46.9">LED_FLT</text>
<text x="177.8" y="106.6">LED_FLT</text>
<text x="177.8" y="104">LED_VTL</text>
<text x="177.8" y="114.2">SVO</text>
<text x="77.4" y="132">Vuc</text>
<text x="95.2" y="132">SWCLK</text>
<text x="95.2" y="134.5">SVDIO</text>
<text x="76.2" y="139.6">MCLR</text>
<text x="102.8" y="158.6">Vuc</text>
<text x="27.9" y="172.6">MCLR</text>
<text x="20.3" y="177.7">SWCLK</text>
<text x="60.3" y="177.7">SVDIO</text>
<text x="63.5" y="175.1">SVO</text>
</g>
</svg>
